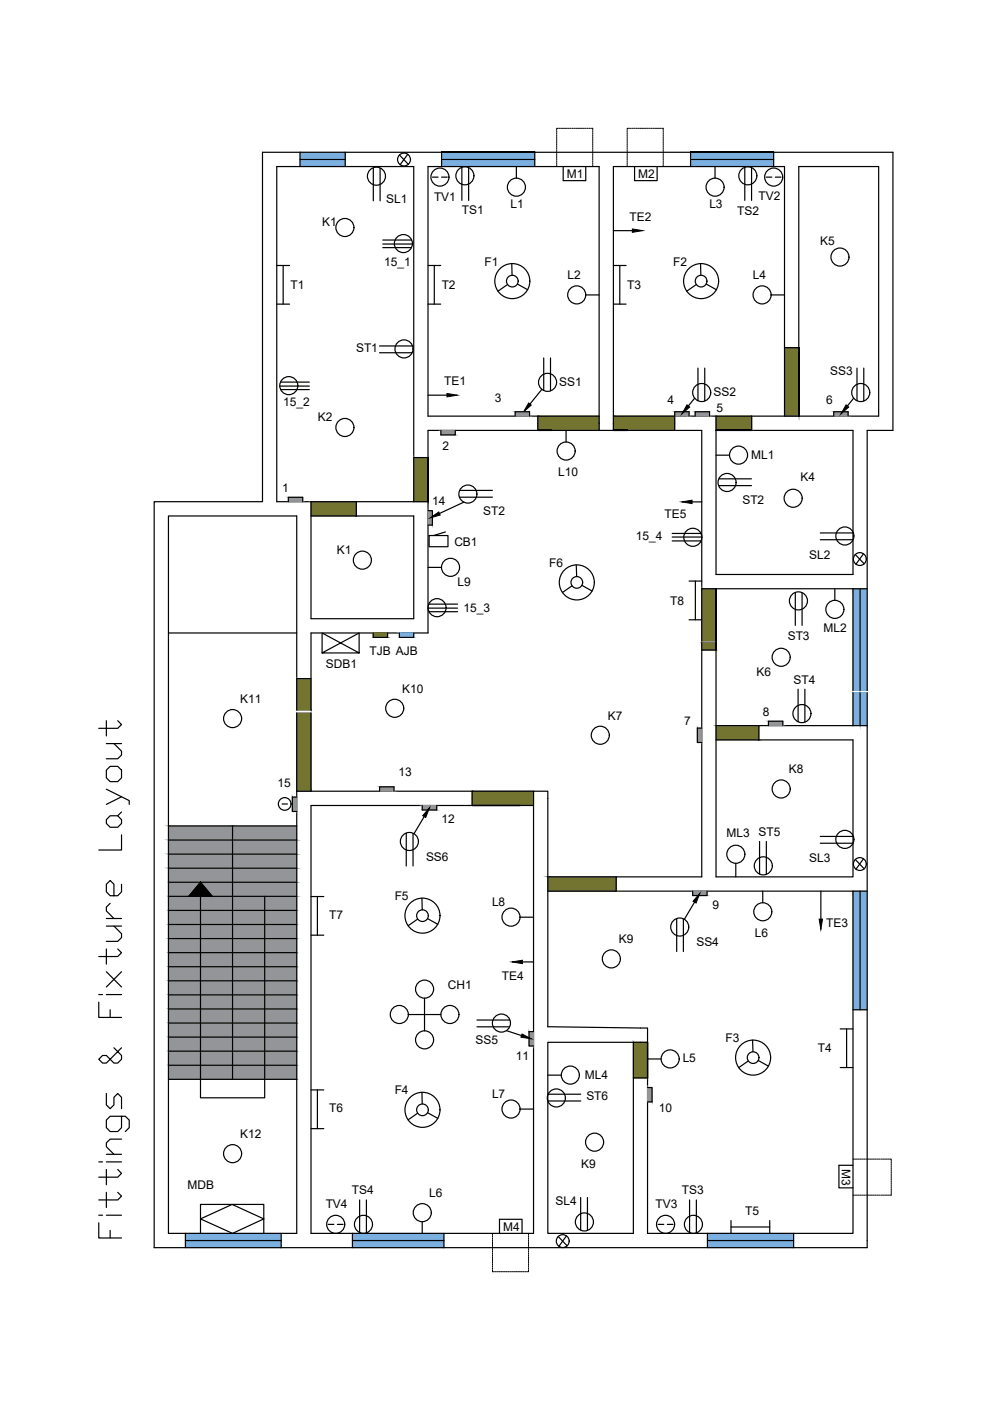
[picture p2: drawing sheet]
<svg xmlns="http://www.w3.org/2000/svg" width="210mm" height="297mm" viewBox="0 0 210 297" stroke-linecap="round" stroke-linejoin="round" font-family="sans-serif">
<g fill="none" stroke="#000" stroke-width=".25">
<path d="M63.6 32.3v3M63.6 33.8h9.6M73.2 32.3v3M79.1 35.6v7M80.6 35.6v7M84.7 32.9l1.9 1.9M86.5 32.7l-1.7 2.2M91.7 37.6h1.2M93.6 35.3v-3h19.8h-19.8h19.8h-19.8h19.8h-19.8h19.8v3M93.6 37.6h1.2M93.6 33.8h19.8M97.9 35.5v7"/>
<path d="M99.4 35.5v7M109.5 35.3v2.5M119.4 35.3v3h4.8v-3M134.5 35.3v3h4.8v-3M146.4 32.3h17.6zM146.4 33.8h17.6M146.4 32.3v3M151.6 35.3v2.5M157.9 35.5v7M159.3 35.5v7M162.4 37.6h1.2M164 32.3v3"/>
<path d="M164.4 37.6h1.2M58.7 56.3h2.7M60 56.3v8.2M81.2 50.9h6.1M81.2 51.7h6.2M81.2 52.5h6M90.7 56.3h2.7M92.1 56.3v8.2M108.5 55.9l.1 2.5M130.1 48.9h4M130.1 56.3h2.6M131.4 56.3v8.2"/>
<path d="M148.5 55.9l.1 2.5M58.7 64.5h2.7M80.5 74.8h6.9M80.5 73.3h6.9M90.7 64.5h2.7M107.6 60.3l-2 1.5M109.7 60.2l2.2 1.2M115.3 75.9v6.9M116.7 75.9v7M124.2 62.5h2.8M130.1 64.5h2.6M147.6 60.3l-2 1.5"/>
<path d="M148 78v7M149.4 78v7M149.7 60.2l2.2 1.2M163.5 62.5h2.8M166.3 73.7h3.1M169.4 73.7v14.5M169.4 73.7v-38.4h16.9v52.9h-56.2M181.7 78v7M183.1 78v7M59.3 81.9h6.3M59.5 81h6.1M59.5 82.6h6.1"/>
<path d="M87.7 97h3v9.4v-9.4v9.4h-32v-71.1h29v71.1M90.7 83.8h4.1M93.5 91.3v.9h3v-.9M109.2 88.2v-.9h3.1v.9M114 91.3h-23.3v42.9h-24.8v9.7h-3M114 91.3h13M114 91.3h3M114 88.2v3.1M114.9 82.6l-2.5 3.1M120 91.3v2.4M127 88.2h-36.3v-52.9h36.3v56h3.1v-56h36.2v52.9M130.1 91.3h13"/>
<path d="M143.1 91.3h5.7v44.6M146.1 88.2v-.9h-3v4M147.3 84.4l-1.3 1.7M147.4 88.2v-.9h3v.9M151.8 91.3h7.6M151.8 88.2v33.6h29.1v-30.5h-21.5M151.8 96.5h2.9M159.4 88.2v3.1M176.8 88.2v-.9h3v.9M181 84.4l-1.3 1.7M61.1 106.4v-1h3.1v1M65.9 106.4v24.8h21.8v-21.8h-12.1v-3"/>
<path d="M65.9 109.4h9.7M90.7 108.3h1v3h-1M91 113.5h4v2.4h-4zM94.4 112.8l-2.5 .7M97.4 105.4h7M97.5 104h6.9M98.3 106.5l-5.1 2.4M122.2 119.8l.1 2.5M142.5 114.7h6.1M142.5 113.9h6.3M142.5 113.1h6.1M146.7 106.4h2.1"/>
<path d="M152.3 103h7M152.4 101.5h6.9M173.9 114.4h7M173.9 113h7M181.3 117.6l1.9 1.9M183.1 117.4l-1.6 2.2M35.7 134.2h27.2M68.3 138.4l7.8-4.2v4.2h-7.8v-4.2l7.8 4.2M79.1 134.2v.9h3.1v-.9M84.7 134.2v.9h3v-.9M90.7 128.9h6.3M90.7 120.3h2.9"/>
<path d="M90.9 128.1h6.1M90.9 129.7h6.1M121.3 124.2l-2.1 1.4M123.4 124.1l2.1 1.2M146.1 123.2h2.7M146.1 131.4h2.7M147.4 123.2v8.2M148.8 136.3v49.6h-18.2v3M148.8 137.8h3M148.8 124.8h35.1M151.8 136.3v49.6h29.1v-29h-29.1M151.8 135.9v-11.1v11.1"/>
<path d="M151.8 136.3v1.5v-1.5M151.8 124.8v11.1M168.6 125.6v7M170.1 125.7v6.9M177 124.8v2.5M180.9 124.8v21.6M182.4 124.8v21.6M62.9 150.6v-41.2h-27.2v152.1h27.2v-110.3M65.9 143.9v6.7M65.9 151.2v16.6M148.8 154.4h-.9v3h.9M151.8 153.8h9.1"/>
<path d="M162.9 153.8v-.9h3.1v.9M169.2 146.1v6.9M170.7 146.1v7M180.9 153.8h-20v3.1M180.9 146.9v6.9M180.9 153.8h3M182.4 146.9v6.9M183.9 146.4v-55.1h5.4v-59h-133.6v74.1h-23v158.1h151.2v-117.6M35.7 175.1h27.2M35.7 178.1h27.2M49.3 175.1v53.7h-13.6M59.8 170.5h1.1"/>
<path d="M62.9 169h-.9v3h.9M62.9 167.8h50.2M80.5 167.8v-1h3v1M86.1 176.6v7M87.6 176.7v6.9M89.5 170.8v.9h3.1v-.9M89.9 173.1l-2.1 3.7M100.1 167.8v3h-34.2v90.7h47.2v-93.7h3v49.9l21.2 .3v3h-21.2v40.5h18.2v-33h3M100.1 170.8h13M161 178.4v6.9M162.5 178.4v7M173.9 178.8h7"/>
<path d="M173.9 177.3h7M35.7 181.1h27.2M35.7 184.1h27.2M35.7 187.1h27.2M35.7 190h27.2M35.7 193h27.2M35.7 196h27.2M35.7 199h27.2M42.5 190v-2.9v2.9M42.5 187.1l-2.5 2.9M45 190l-2.5-2.9v45.7h13.6v-42.8M65.9 190.1h2.8"/>
<path d="M65.9 198.3h2.8M67.3 190.1v8.2M88.5 194.9l-2 1.4M89.5 190.4v2.5M90.6 194.8l2.2 1.2M110.2 194.5h2.9M116.1 188.9h67.8M116.1 185.9h14.5M143.5 194.8v6.9M144.9 194.8v6.9M146.9 188.9v1h3v-1M147.3 191.3l-2.2 3.6"/>
<path d="M156 183v2.9M161.7 188.9v2.5M174 188.9v6M180.9 188.9v72.6h-43.6v-33M181.3 182.2l1.9 2M182.4 188.9v25.2M183.1 182.1l-1.6 2.2M35.7 202h27.2M35.7 205h27.2M35.7 207.9h27.2M35.7 210.9h27.2M35.7 213.9h27.2"/>
<path d="M35.7 216.9h27.2M35.7 219.9h27.2M86.6 215.1h6.9M90 211.6v7M101.1 217.7h6.9M101.1 216.3h7M107.4 218.5l3.2 1.1M110.8 203.9h2.3M113.1 218.7h-.9v3.1h.9M178.1 218.2h2.8M179.5 218.2v8.1M180.9 214.1h3"/>
<path d="M35.7 222.9h27.2M35.7 225.9h27.2M49.3 228.8h13.6M65.9 231.1h2.8M65.9 239.3h2.8M67.3 231.1v8.2M88.5 236l-2 1.4M89.5 231.6v2.5M90.6 235.9l2.2 1.2M110.2 235.1h2.9M116.1 228h2.9M116.1 233.4h7"/>
<path d="M116.2 232h6.9M134.3 221v7.5M137.3 230.6h.9v3h-.9M137.3 221v7.5M137.3 224.5h2.9M158.7 224.9l-2.1 1.5M159.6 220.5v2.5M160.8 224.8l2.1 1.2M178.1 226.3h2.8M42.5 258.4l6.7-3 6.7 3-6.6 3.1zM69.6 259.6h1.2M71.5 259.6h1.2"/>
<path d="M76.2 254.4v6.9M77.7 254.4v7M89.5 259v2.5M123.1 253.9v6.9M124.6 253.9v7M139.5 259.6h1.2M141.5 259.6h1.2M146.2 254.4v6.9M147.6 254.4v7M155 258.8v2.7M163.2 258.8v2.7M180.9 247.1h-3v4.7h3"/>
<path d="M39.3 263h20.3M39.3 261.5v3M42.5 261.5v-6.1h13.4v6.1M59.6 261.5v3M74.7 263h19.4M74.7 261.5v3M94.1 261.5v3M105.9 261.5v-3h4.8v3M118.3 262.2l2 1.9M120.1 262l-1.6 2.3M150 261.5v3M150 263h18.3"/>
<path d="M155 260.1h8.2M168.3 261.5v3"/>
<circle cx="79.8" cy="37.4" r="1.92"/>
<circle cx="85.7" cy="33.8" r="1.37"/>
<circle cx="93.3" cy="37.5" r="1.92"/>
<circle cx="98.6" cy="37.3" r="1.92"/>
<circle cx="109.5" cy="39.7" r="1.92"/>
<circle cx="151.6" cy="39.7" r="1.92"/>
<circle cx="158.6" cy="37.3" r="1.92"/>
<circle cx="164" cy="37.5" r="1.92"/>
<circle cx="73.1" cy="48.2" r="1.92"/>
<circle cx="85.5" cy="51.6" r="1.92"/>
<circle cx="108.6" cy="59.6" r="3.7"/>
<circle cx="108.6" cy="59.6" r="1.24"/>
<circle cx="148.6" cy="59.6" r="3.7"/>
<circle cx="148.6" cy="59.6" r="1.24"/>
<circle cx="178.1" cy="54.5" r="1.92"/>
<circle cx="85.7" cy="74" r="1.92"/>
<circle cx="122.3" cy="62.5" r="1.92"/>
<circle cx="161.6" cy="62.5" r="1.92"/>
<circle cx="61.2" cy="81.8" r="1.92"/>
<circle cx="73.1" cy="90.6" r="1.92"/>
<circle cx="116.1" cy="81.1" r="1.92"/>
<circle cx="120" cy="95.6" r="1.92"/>
<circle cx="148.8" cy="83.2" r="1.92"/>
<circle cx="156.6" cy="96.5" r="1.92"/>
<circle cx="182.5" cy="83.2" r="1.92"/>
<circle cx="76.8" cy="118.8" r="1.92"/>
<circle cx="99.2" cy="104.8" r="1.92"/>
<circle cx="146.9" cy="113.9" r="1.92"/>
<circle cx="154.2" cy="102.3" r="1.92"/>
<circle cx="168.2" cy="105.6" r="1.92"/>
<circle cx="179.1" cy="113.6" r="1.92"/>
<circle cx="182.3" cy="118.5" r="1.37"/>
<circle cx="92.7" cy="128.8" r="1.92"/>
<circle cx="95.5" cy="120.3" r="1.92"/>
<circle cx="122.3" cy="123.5" r="3.7"/>
<circle cx="122.3" cy="123.5" r="1.24"/>
<circle cx="165.6" cy="139.4" r="1.92"/>
<circle cx="169.3" cy="127.4" r="1.92"/>
<circle cx="177" cy="129.2" r="1.92"/>
<circle cx="49.3" cy="152.4" r="1.92"/>
<circle cx="83.7" cy="150.2" r="1.92"/>
<circle cx="127.3" cy="155.9" r="1.92"/>
<circle cx="170" cy="151.3" r="1.92"/>
<circle cx="60.4" cy="170.5" r="1.34"/>
<circle cx="86.8" cy="178.4" r="1.92"/>
<circle cx="165.6" cy="167.3" r="1.92"/>
<circle cx="179.1" cy="178" r="1.92"/>
<circle cx="89.6" cy="194.1" r="3.7"/>
<circle cx="89.6" cy="194.1" r="1.24"/>
<circle cx="108.3" cy="194.5" r="1.92"/>
<circle cx="144.1" cy="196.6" r="1.92"/>
<circle cx="156" cy="181.1" r="1.92"/>
<circle cx="161.7" cy="193.3" r="1.92"/>
<circle cx="161.8" cy="183.6" r="1.92"/>
<circle cx="182.3" cy="183.2" r="1.37"/>
<circle cx="84.7" cy="215.1" r="1.92"/>
<circle cx="90" cy="209.7" r="1.92"/>
<circle cx="95.4" cy="215.1" r="1.92"/>
<circle cx="106.3" cy="216.9" r="1.92"/>
<circle cx="129.6" cy="203.3" r="1.92"/>
<circle cx="89.6" cy="235.3" r="3.7"/>
<circle cx="89.6" cy="235.3" r="1.24"/>
<circle cx="90" cy="220.5" r="1.92"/>
<circle cx="108.3" cy="235.1" r="1.92"/>
<circle cx="118" cy="232.8" r="1.92"/>
<circle cx="120.9" cy="227.9" r="1.92"/>
<circle cx="142.1" cy="224.5" r="1.92"/>
<circle cx="159.7" cy="224.2" r="3.7"/>
<circle cx="159.7" cy="224.2" r="1.24"/>
<circle cx="49.3" cy="244.6" r="1.92"/>
<circle cx="71.2" cy="259.6" r="1.92"/>
<circle cx="77.1" cy="259.6" r="1.92"/>
<circle cx="89.5" cy="257.1" r="1.92"/>
<circle cx="123.9" cy="259.1" r="1.92"/>
<circle cx="126.1" cy="242.2" r="1.92"/>
<circle cx="141.1" cy="259.6" r="1.92"/>
<circle cx="147" cy="259.6" r="1.92"/>
<circle cx="119.3" cy="263.1" r="1.37"/>
</g>
<g fill="#7aafdf" stroke="#7aafdf" stroke-width=".21">
<path d="M150 261.5l18.3 1.5v-1.5zM150 261.5l18.3 1.5h-18.3z"/>
<path d="M150 263l18.3 1.5v-1.5zM150 263l18.3 1.5h-18.3z"/>
<path d="M74.7 261.5l19.4 1.5v-1.5zM74.7 261.5l19.4 1.5h-19.4z"/>
<path d="M74.7 263l19.4 1.5v-1.5zM74.7 263l19.4 1.5h-19.4z"/>
<path d="M39.3 261.5l20.3 1.5v-1.5zM39.3 261.5l20.3 1.5h-20.3z"/>
<path d="M39.3 263l20.3 1.5v-1.5zM39.3 263l20.3 1.5h-20.3z"/>
<path d="M182.4 124.8l1.5 21.6v-21.6zM182.4 124.8l1.5 21.6h-1.5z"/>
<path d="M180.9 124.8l1.5 21.6v-21.6zM180.9 124.8l1.5 21.6h-1.5z"/>
<path d="M182.4 146.9l1.5 6.9v-6.9zM182.4 146.9l1.5 6.9h-1.5z"/>
<path d="M180.9 146.9l1.5 6.9v-6.9zM180.9 146.9l1.5 6.9h-1.5z"/>
<path d="M182.4 188.9l1.5 25.2v-25.2zM182.4 188.9l1.5 25.2h-1.5z"/>
<path d="M180.9 188.9l1.5 25.2v-25.2zM180.9 188.9l1.5 25.2h-1.5z"/>
<path d="M146.4 32.3l17.6 1.5v-1.5zM146.4 32.3l17.6 1.5h-17.6z"/>
<path d="M93.6 32.3l19.8 1.5v-1.5zM93.6 32.3l19.8 1.5h-19.8z"/>
<path d="M63.6 32.3l9.6 1.5v-1.5zM63.6 32.3l9.6 1.5h-9.6z"/>
<path d="M146.4 33.8l17.6 1.5v-1.5zM146.4 33.8l17.6 1.5h-17.6z"/>
<path d="M93.6 33.8l19.8 1.5v-1.5zM93.6 33.8l19.8 1.5h-19.8z"/>
<path d="M63.6 33.8l9.6 1.5v-1.5zM63.6 33.8l9.6 1.5h-9.6z"/>
<path d="M84.7 134.2l3 .9v-.9zM84.7 134.2l3 .9h-3z"/>
</g>
<g fill="#727430" stroke="#727430" stroke-width=".21">
<path d="M134.3 221l3 7.5v-7.5zM134.3 221l3 7.5h-3z"/>
<path d="M116.1 185.9l14.5 3v-3zM116.1 185.9l14.5 3h-14.5z"/>
<path d="M100.1 167.8l13 1.5v-1.5zM100.1 167.8l13 1.5h-13z"/>
<path d="M100.1 169.3l13 1.5v-1.5zM100.1 169.3l13 1.5h-13z"/>
<path d="M166.3 73.7l3.1 14.5v-14.5zM166.3 73.7l3.1 14.5h-3.1z"/>
<path d="M114 88.2l13 1.6v-1.6zM114 88.2l13 1.6h-13z"/>
<path d="M114 89.8l13 1.5v-1.5zM114 89.8l13 1.5h-13z"/>
<path d="M130.1 88.2l13 1.6v-1.6zM130.1 88.2l13 1.6h-13z"/>
<path d="M130.1 89.8l13 1.5v-1.5zM130.1 89.8l13 1.5h-13z"/>
<path d="M87.7 97l3 9.4v-9.4zM87.7 97l3 9.4h-3z"/>
<path d="M151.8 88.2l7.6 3.1v-3.1zM151.8 88.2l7.6 3.1h-7.6z"/>
<path d="M65.9 106.4l9.7 3v-3zM65.9 106.4l9.7 3h-9.7z"/>
<path d="M62.9 143.9l3 6.7v-6.7zM62.9 143.9l3 6.7h-3z"/>
<path d="M62.9 151.2l3 16.6v-16.6zM62.9 151.2l3 16.6h-3z"/>
<path d="M151.8 153.8l9.1 3.1v-3.1zM151.8 153.8l9.1 3.1h-9.1z"/>
<path d="M148.8 124.8l3 11.1v-11.1zM148.8 124.8l3 11.1h-3z"/>
<path d="M148.8 136.3l3 1.5v-1.5zM148.8 136.3l3 1.5h-3z"/>
<path d="M79.1 134.2l3.1 .9v-.9zM79.1 134.2l3.1 .9h-3.1z"/>
</g>
<g fill="#939598" stroke="#939598" stroke-width=".21">
<path d="M49.3 175.1l13.6 3v-3zM49.3 175.1l13.6 3h-13.6z"/>
<path d="M35.7 175.1l13.6 3v-3zM35.7 175.1l13.6 3h-13.6z"/>
<path d="M49.3 178.1l13.6 3v-3zM49.3 178.1l13.6 3h-13.6z"/>
<path d="M35.7 178.1l13.6 3v-3zM35.7 178.1l13.6 3h-13.6z"/>
<path d="M49.3 181.1l13.6 3v-3zM49.3 181.1l13.6 3h-13.6z"/>
<path d="M35.7 181.1l13.6 3v-3zM35.7 181.1l13.6 3h-13.6z"/>
<path d="M49.3 184.1l13.6 3v-3zM49.3 184.1l13.6 3h-13.6z"/>
<path d="M35.7 184.1l13.6 3v-3zM35.7 184.1l13.6 3h-13.6z"/>
<path d="M49.3 187.1l13.6 2.9v-2.9zM49.3 187.1l13.6 2.9h-13.6z"/>
<path d="M42.5 187.1l6.8 2.9v-2.9zM42.5 187.1l6.8 2.9h-4.3z"/>
<path d="M35.7 187.1l4.3 2.9 2.5-2.9zM35.7 187.1l4.3 2.9h-4.3z"/>
<path d="M56.1 190l6.8 3v-3zM56.1 190l6.8 3h-6.8z"/>
<path d="M49.3 190l6.8 3v-3zM49.3 190l6.8 3h-6.8z"/>
<path d="M42.5 190l6.8 3v-3zM42.5 190l6.8 3h-6.8z"/>
<path d="M35.7 190l6.8 3v-3zM35.7 190l6.8 3h-6.8z"/>
<path d="M56.1 193l6.8 3v-3zM56.1 193l6.8 3h-6.8z"/>
<path d="M49.3 193l6.8 3v-3zM49.3 193l6.8 3h-6.8z"/>
<path d="M42.5 193l6.8 3v-3zM42.5 193l6.8 3h-6.8z"/>
<path d="M35.7 193l6.8 3v-3zM35.7 193l6.8 3h-6.8z"/>
<path d="M56.1 196l6.8 3v-3zM56.1 196l6.8 3h-6.8z"/>
<path d="M49.3 196l6.8 3v-3zM49.3 196l6.8 3h-6.8z"/>
<path d="M42.5 196l6.8 3v-3zM42.5 196l6.8 3h-6.8z"/>
<path d="M35.7 196l6.8 3v-3zM35.7 196l6.8 3h-6.8z"/>
<path d="M56.1 199l6.8 3v-3zM56.1 199l6.8 3h-6.8z"/>
<path d="M49.3 199l6.8 3v-3zM49.3 199l6.8 3h-6.8z"/>
<path d="M42.5 199l6.8 3v-3zM42.5 199l6.8 3h-6.8z"/>
<path d="M35.7 199l6.8 3v-3zM35.7 199l6.8 3h-6.8z"/>
<path d="M56.1 202l6.8 3v-3zM56.1 202l6.8 3h-6.8z"/>
<path d="M49.3 202l6.8 3v-3zM49.3 202l6.8 3h-6.8z"/>
<path d="M42.5 202l6.8 3v-3zM42.5 202l6.8 3h-6.8z"/>
<path d="M35.7 202l6.8 3v-3zM35.7 202l6.8 3h-6.8z"/>
<path d="M56.1 205l6.8 2.9v-2.9zM56.1 205l6.8 2.9h-6.8z"/>
<path d="M49.3 205l6.8 2.9v-2.9zM49.3 205l6.8 2.9h-6.8z"/>
<path d="M42.5 205l6.8 2.9v-2.9zM42.5 205l6.8 2.9h-6.8z"/>
<path d="M35.7 205l6.8 2.9v-2.9zM35.7 205l6.8 2.9h-6.8z"/>
<path d="M56.1 207.9l6.8 3v-3zM56.1 207.9l6.8 3h-6.8z"/>
<path d="M49.3 207.9l6.8 3v-3zM49.3 207.9l6.8 3h-6.8z"/>
<path d="M42.5 207.9l6.8 3v-3zM42.5 207.9l6.8 3h-6.8z"/>
<path d="M35.7 207.9l6.8 3v-3zM35.7 207.9l6.8 3h-6.8z"/>
<path d="M56.1 210.9l6.8 3v-3zM56.1 210.9l6.8 3h-6.8z"/>
<path d="M49.3 210.9l6.8 3v-3zM49.3 210.9l6.8 3h-6.8z"/>
<path d="M42.5 210.9l6.8 3v-3zM42.5 210.9l6.8 3h-6.8z"/>
<path d="M35.7 210.9l6.8 3v-3zM35.7 210.9l6.8 3h-6.8z"/>
<path d="M56.1 213.9l6.8 3v-3zM56.1 213.9l6.8 3h-6.8z"/>
<path d="M49.3 213.9l6.8 3v-3zM49.3 213.9l6.8 3h-6.8z"/>
<path d="M42.5 213.9l6.8 3v-3zM42.5 213.9l6.8 3h-6.8z"/>
<path d="M35.7 213.9l6.8 3v-3zM35.7 213.9l6.8 3h-6.8z"/>
<path d="M56.1 216.9l6.8 3v-3zM56.1 216.9l6.8 3h-6.8z"/>
<path d="M49.3 216.9l6.8 3v-3zM49.3 216.9l6.8 3h-6.8z"/>
<path d="M42.5 216.9l6.8 3v-3zM42.5 216.9l6.8 3h-6.8z"/>
<path d="M35.7 216.9l6.8 3v-3zM35.7 216.9l6.8 3h-6.8z"/>
<path d="M56.1 219.9l6.8 3v-3zM56.1 219.9l6.8 3h-6.8z"/>
<path d="M49.3 219.9l6.8 3v-3zM49.3 219.9l6.8 3h-6.8z"/>
<path d="M42.5 219.9l6.8 3v-3zM42.5 219.9l6.8 3h-6.8z"/>
<path d="M35.7 219.9l6.8 3v-3zM35.7 219.9l6.8 3h-6.8z"/>
<path d="M56.1 222.9l6.8 3v-3zM56.1 222.9l6.8 3h-6.8z"/>
<path d="M49.3 222.9l6.8 3v-3zM49.3 222.9l6.8 3h-6.8z"/>
<path d="M42.5 222.9l6.8 3v-3zM42.5 222.9l6.8 3h-6.8z"/>
<path d="M35.7 222.9l6.8 3v-3zM35.7 222.9l6.8 3h-6.8z"/>
<path d="M56.1 225.9l6.8 2.9v-2.9zM56.1 225.9l6.8 2.9h-6.8z"/>
<path d="M49.3 225.9l6.8 2.9v-2.9zM49.3 225.9l6.8 2.9h-6.8z"/>
<path d="M42.5 225.9l6.8 2.9v-2.9zM42.5 225.9l6.8 2.9h-6.8z"/>
<path d="M35.7 225.9l6.8 2.9v-2.9zM35.7 225.9l6.8 2.9h-6.8z"/>
<path d="M143.1 87.3l3 .9v-.9zM143.1 87.3l3 .9h-3z"/>
<path d="M147.4 87.3l3 .9v-.9zM147.4 87.3l3 .9h-3z"/>
<path d="M61.1 105.4l3.1 1v-1zM61.1 105.4l3.1 1h-3.1z"/>
<path d="M176.8 87.3l3 .9v-.9zM176.8 87.3l3 .9h-3z"/>
<path d="M109.2 87.3l3.1 .9v-.9zM109.2 87.3l3.1 .9h-3.1z"/>
<path d="M162.9 152.9l3.1 .9v-.9zM162.9 152.9l3.1 .9h-3.1z"/>
<path d="M146.9 188.9l3 1v-1zM146.9 188.9l3 1h-3z"/>
<path d="M137.3 230.6l.9 3v-3zM137.3 230.6l.9 3h-.9z"/>
<path d="M112.2 218.7l.9 3.1v-3.1zM112.2 218.7l.9 3.1h-.9z"/>
<path d="M89.5 170.8l3.1 .9v-.9zM89.5 170.8l3.1 .9h-3.1z"/>
<path d="M62 169l.9 3v-3zM62 169l.9 3h-.9z"/>
<path d="M80.5 166.8l3 1v-1zM80.5 166.8l3 1h-3z"/>
<path d="M90.7 108.3l1 3v-3zM90.7 108.3l1 3h-1z"/>
<path d="M93.5 91.3l3 .9v-.9zM93.5 91.3l3 .9h-3z"/>
<path d="M147.9 154.4l.9 3v-3zM147.9 154.4l.9 3h-.9z"/>
</g>
<g fill="#000" stroke="#000" stroke-width=".21">
<path d="M134.1 48.5l2.2 .4-2.2 .4zM94.8 83.4l2.2 .4-2.2 .3zM112.1 85.4l.5 .5-1.6 1.5zM145.7 85.8l.5 .5-1.6 1.5zM179.4 85.8l.5 .5-1.6 1.5zM91.2 109.8l1.8-1.3 .3 .7zM144.6 106.4l2.1-.3v.7zM91.1 171.3l-.8 2-.7-.4zM148.4 189.4l-.8 2.1-.7-.4zM173.7 194.9h.7l-.4 2.1zM110.7 219.2l1.9 1-2.1-.3zM108.6 203.9l2.2-.3v.7z"/>
<path d="M42.5 187.1v2.9h2.5zM42.5 187.1v2.9h-2.5z"/>
</g>
<g fill="none" stroke="#000" stroke-width=".21">
<path d="M118 27.7v.3M118 28.2v.3M118 28.6v.3M118 29.1v.3M118 29.5v.3M118 30v.3M118 30.4v.3M118 30.9v.3M118 31.3v.3M118 31.8v.3M118 32.2v.3M118 32.7v.3"/>
<path d="M118 33.2v.3M118 33.6v.3M118 34.1v.3M118 34.5v.3M118 35v.3M118.4 27.2h-.4v.3M118.5 27.2h.3M119 27.2h.3M119.4 27.2h.3M119.9 27.2h.3M120.3 27.2h.3M120.8 27.2h.3"/>
<path d="M121.2 27.2h.3M121.7 27.2h.3M122.1 27.2h.4M122.6 27.2h.3M123 27.2h.4M123.5 27.2h.3M124 27.2h.3M124.4 27.2h.3M124.9 27.2h.3M125.3 27.2h.4v.3M125.7 27.7v.3M125.7 28.2v.3"/>
<path d="M125.7 28.6v.3M125.7 29.1v.3M125.7 29.5v.3M125.7 30v.3M125.7 30.4v.3M125.7 30.9v.3M125.7 31.3v.3M125.7 31.8v.3M125.7 32.2v.3M125.7 32.7v.3M125.7 33.2v.3M125.7 33.6v.3"/>
<path d="M125.7 34.1v.3M125.7 34.5v.3M125.7 35v.3M133 27.7v.3M133 28.2v.3M133 28.6v.3M133 29.1v.3M133 29.5v.3M133 30v.3M133 30.4v.3M133 30.9v.3M133 31.3v.3"/>
<path d="M133 31.8v.3M133 32.2v.3M133 32.7v.3M133 33.2v.3M133 33.6v.3M133 34.1v.3M133 34.5v.3M133 35v.3M133.3 27.2h-.3v.3M133.5 27.2h.3M133.9 27.2h.3M134.4 27.2h.3"/>
<path d="M134.8 27.2h.3M135.3 27.2h.3M135.7 27.2h.3M136.2 27.2h.3M136.6 27.2h.3M137.1 27.2h.3M137.5 27.2h.3M138 27.2h.3M138.5 27.2h.3M138.9 27.2h.3M139.4 27.2h.3M139.8 27.2h.3"/>
<path d="M140.3 27.2h.3v.3M140.6 27.7v.3M140.6 28.2v.3M140.6 28.6v.3M140.6 29.1v.3M140.6 29.5v.3M140.6 30v.3M140.6 30.4v.3M140.6 30.9v.3M140.6 31.3v.3M140.6 31.8v.3M140.6 32.2v.3"/>
<path d="M140.6 32.7v.3M140.6 33.2v.3M140.6 33.6v.3M140.6 34.1v.3M140.6 34.5v.3M140.6 35v.3M180.9 253.4h.3M180.9 245.8h.3M181.3 253.4h.4M181.3 245.8h.4M181.8 253.4h.3M181.8 245.8h.3"/>
<path d="M182.3 253.4h.3M182.3 245.8h.3M182.7 253.4h.3M182.7 245.8h.3M183.2 253.4h.3M183.2 245.8h.3M183.6 253.4h.3M183.6 245.8h.3M184.1 253.4h.3M184.1 245.8h.3M184.5 253.4h.3M184.5 245.8h.3"/>
<path d="M185 253.4h.3M185 245.8h.3M185.4 253.4h.3M185.4 245.8h.3M185.9 253.4h.3M185.9 245.8h.3M186.3 253.4h.3M186.3 245.8h.3M186.8 253.4h.3M186.8 245.8h.3M187.2 253.4h.3M187.2 245.8h.3"/>
<path d="M187.7 253.4h.3M187.7 245.8h.3M188.2 253.4h.3M188.2 245.8h.3M188.6 245.8h.4v.3M189 253v.4h-.4M189 246.2v.3M189 246.7v.3M189 247.1v.3M189 247.6v.3M189 248.1v.3M189 248.5v.3"/>
<path d="M189 249v.3M189 249.4v.3M189 249.9v.3M189 250.3v.3M189 250.8v.3M189 251.2v.3M189 251.7v.3M189 252.1v.3M189 252.6v.3M104.4 261.5v.4M104.4 262v.3M104.4 262.5v.3"/>
<path d="M104.4 262.9v.3M104.4 263.4v.3M104.4 263.8v.3M104.4 264.3v.3M104.4 264.7v.3M104.4 265.2v.3M104.4 265.6v.3M104.4 266.1v.3M104.4 266.5v.4M104.4 267v.3M104.4 267.4v.4M104.4 267.9v.3"/>
<path d="M104.4 268.4v.3M104.4 268.8v.3M104.4 269.3v.3h.4M104.9 269.6h.3M105.4 269.6h.3M105.8 269.6h.3M106.3 269.6h.3M106.7 269.6h.3M107.2 269.6h.3M107.6 269.6h.3M108.1 269.6h.3M108.5 269.6h.3"/>
<path d="M109 269.6h.3M109.4 269.6h.3M109.9 269.6h.3M110.3 269.6h.3M110.8 269.6h.3M111.3 269.6h.3M112.1 269.3v.3h-.4M112.1 261.5v.4M112.1 262v.3M112.1 262.5v.3M112.1 262.9v.3M112.1 263.4v.3"/>
<path d="M112.1 263.8v.3M112.1 264.3v.3M112.1 264.7v.3M112.1 265.2v.3M112.1 265.6v.3M112.1 266.1v.3M112.1 266.5v.4M112.1 267v.3M112.1 267.4v.4M112.1 267.9v.3M112.1 268.4v.3M112.1 268.8v.3"/>
</g>
<text font-size="10.6" x="28.2" y="263.9" transform="rotate(-90 28.2 263.9)">Fittings &amp; Fixture Layout</text>
<g font-size="2.5">
<text x="120.2" y="37.7">M1</text>
<text x="135.3" y="37.7">M2</text>
<text x="68.3" y="47.9">K1</text>
<text x="81.9" y="43.1">SL1</text>
<text x="92" y="42.7">TV1</text>
<text x="97.9" y="45.3">TS1</text>
<text x="108.3" y="44.2">L1</text>
<text x="133.5" y="46.8">TE2</text>
<text x="150.4" y="44.2">L3</text>
<text x="156.3" y="45.5">TS2</text>
<text x="160.9" y="42.4">TV2</text>
<text x="173.9" y="51.9">K5</text>
<text x="81.5" y="56.4">15_1</text>
<text x="102.7" y="56.4">F1</text>
<text x="120.3" y="59.2">L2</text>
<text x="142.8" y="56.4">F2</text>
<text x="159.6" y="59.2">L4</text>
<text x="61.6" y="61.3">T1</text>
<text x="93.6" y="61.3">T2</text>
<text x="133" y="61.3">T3</text>
<text x="75.5" y="74.6">ST1</text>
<text x="94.2" y="81.7">TE1</text>
<text x="118.6" y="81.8">SS1</text>
<text x="151.3" y="84">SS2</text>
<text x="176" y="79.5">SS3</text>
<text x="60.1" y="86.2">15_2</text>
<text x="67.4" y="89.3">K2</text>
<text x="104.9" y="85.3">3</text>
<text x="141.5" y="85.7">4</text>
<text x="151.9" y="87.3">5</text>
<text x="175.2" y="85.7">6</text>
<text x="93.8" y="95.4">2</text>
<text x="118.4" y="101">L10</text>
<text x="159.2" y="97.2">ML1</text>
<text x="169.7" y="102">K4</text>
<text x="59.8" y="104.3">1</text>
<text x="91.6" y="107.1">14</text>
<text x="157.4" y="106.8">ST2</text>
<text x="102.5" y="109.3">ST2</text>
<text x="140.9" y="109.9">TE5</text>
<text x="71.4" y="117.4">K1</text>
<text x="96.3" y="115.7">CB1</text>
<text x="134.8" y="114.4">15_4</text>
<text x="171.6" y="118.5">SL2</text>
<text x="97" y="124.2">L9</text>
<text x="116.4" y="120.2">F6</text>
<text x="98.3" y="129.8">15_3</text>
<text x="142.1" y="128.4">T8</text>
<text x="167" y="135.7">ST3</text>
<text x="174.6" y="134">ML2</text>
<text x="69.1" y="141.5">SDB1</text>
<text x="78.4" y="138.8">TJB AJB</text>
<text x="160.4" y="143.3">K6</text>
<text x="50.9" y="149">K11</text>
<text x="85.3" y="146.9">K10</text>
<text x="168.2" y="145">ST4</text>
<text x="128.9" y="152.6">K7</text>
<text x="145" y="153.7">7</text>
<text x="161.8" y="151.8">8</text>
<text x="58.8" y="166.9">15</text>
<text x="84.5" y="164.6">13</text>
<text x="167.2" y="164">K8</text>
<text x="93.6" y="174.5">12</text>
<text x="154" y="177.5">ML3</text>
<text x="160.9" y="177.2">ST5</text>
<text x="90.3" y="182.5">SS6</text>
<text x="171.6" y="182.8">SL3</text>
<text x="83.7" y="190.9">F5</text>
<text x="69.8" y="194.8">T7</text>
<text x="104.3" y="192.2">L8</text>
<text x="151.1" y="192.7">9</text>
<text x="175.2" y="196.6">TE3</text>
<text x="131.2" y="200">K9</text>
<text x="147.6" y="200.6">SS4</text>
<text x="160.1" y="198.7">L6</text>
<text x="94.9" y="209.7">CH1</text>
<text x="106.4" y="207.8">TE4</text>
<text x="100.8" y="221.4">SS5</text>
<text x="153.8" y="221">F3</text>
<text x="109.4" y="224.7">11</text>
<text x="144.7" y="225.3">L5</text>
<text x="173.4" y="223">T4</text>
<text x="83.7" y="232">F4</text>
<text x="104.3" y="232.9">L7</text>
<text x="124" y="228.7">ML4</text>
<text x="124.3" y="233.3">ST6</text>
<text x="69.8" y="235.8">T6</text>
<text x="139.7" y="235.8">10</text>
<text x="50.9" y="241.3">K12</text>
<text x="123.2" y="247.6">K9</text>
<text x="178.5" y="247.9" transform="rotate(90 178.5 247.9)">M3</text>
<text x="39.8" y="252.2">MDB</text>
<text x="69.1" y="256">TV4</text>
<text x="74.6" y="253.2">TS4</text>
<text x="91" y="253.8">L6</text>
<text x="117.8" y="255.4">SL4</text>
<text x="139" y="256">TV3</text>
<text x="144.6" y="253.2">TS3</text>
<text x="158" y="257.6">T5</text>
<text x="106.7" y="261">M4</text>
</g>
</svg>
